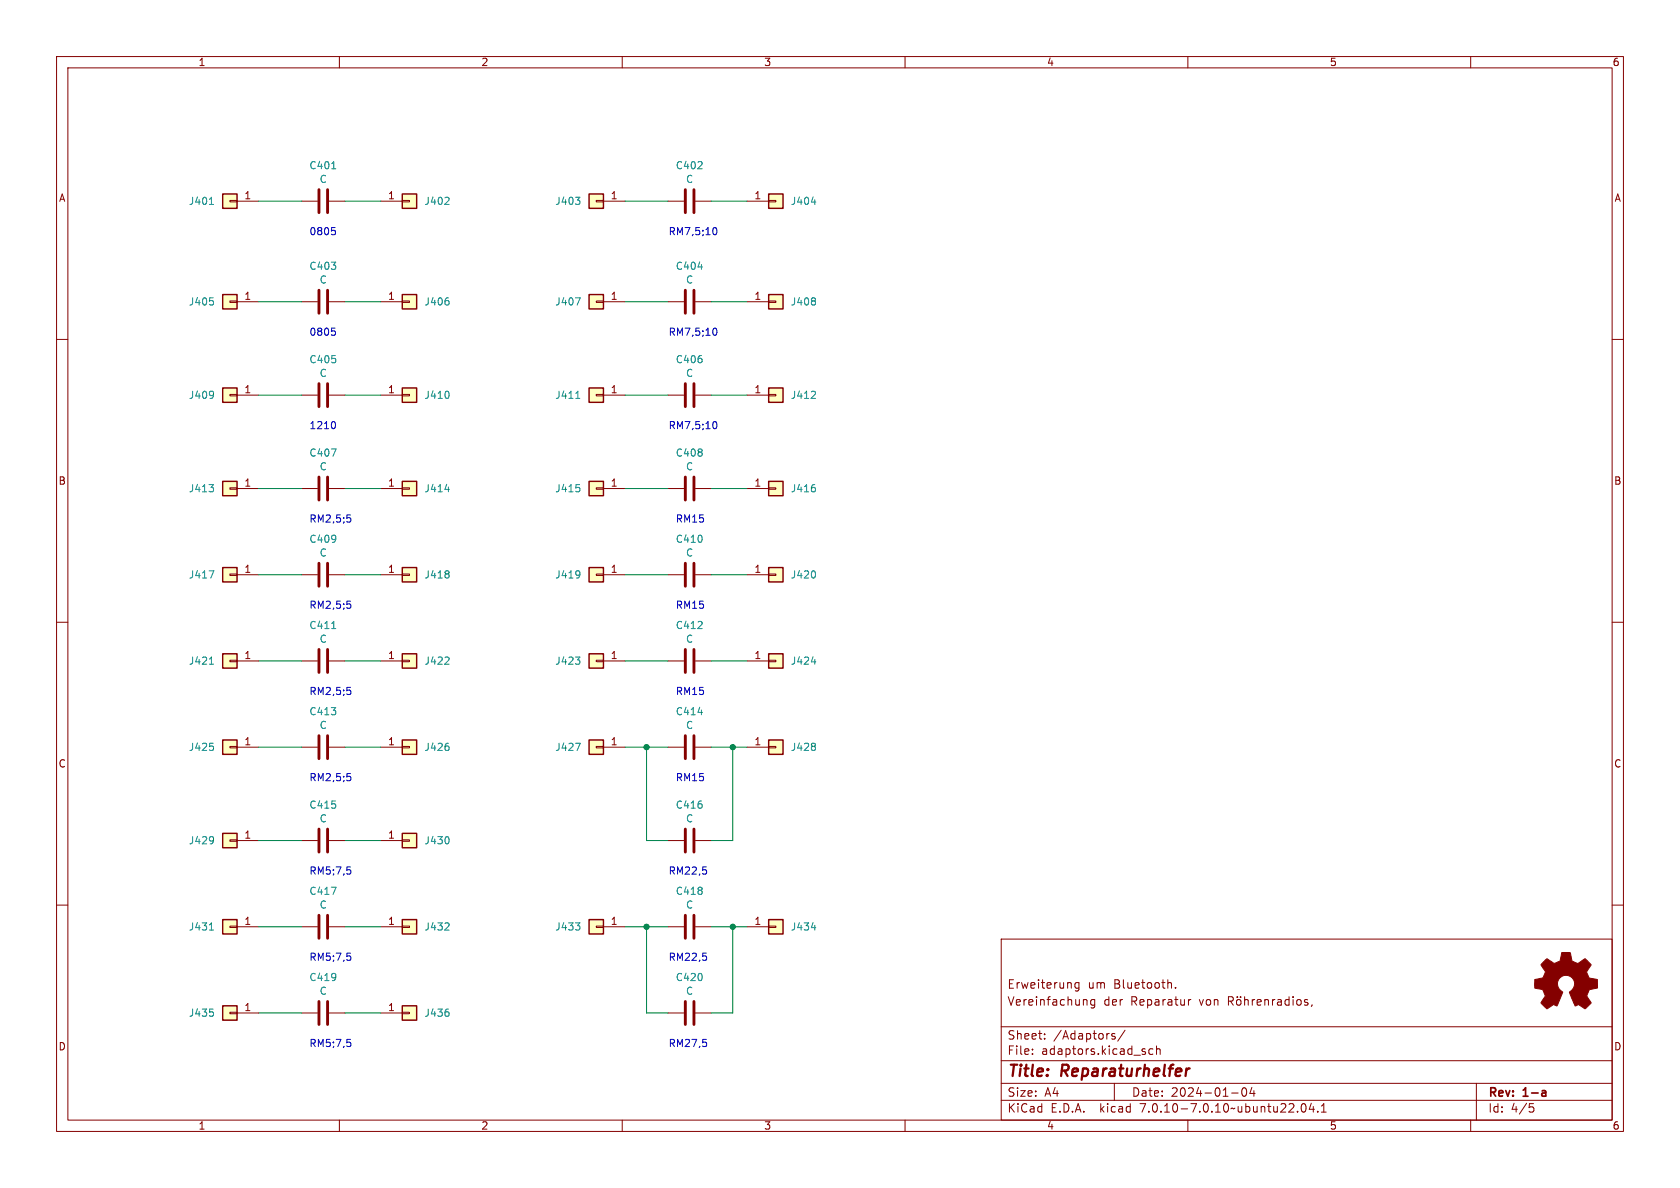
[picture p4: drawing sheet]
<svg xmlns="http://www.w3.org/2000/svg" width="297mm" height="210mm" viewBox="0 0 297 210" stroke-linecap="round" stroke-linejoin="round" font-family="sans-serif">
<g fill="none" stroke="#840000" stroke-width=".18">
<path d="M10 10h277v190h-277zM12 12h273v186h-273zM60 10v2M110 10v2M160 10v2M210 10v2M260 10v2M40.6 35.4h1.3v.3h-1.3zM41.9 35.6h3.8M53.3 35.6h2.8M58.2 35.6h2.8M67.3 35.6h3.8"/>
<path d="M71.1 35.4h1.3v.3h-1.3zM105.4 35.4h1.3v.3h-1.3zM106.7 35.6h3.8M118.1 35.6h2.8M122.9 35.6h2.8M132.1 35.6h3.8M135.9 35.4h1.3v.3h-1.3zM10 60h2M40.6 53.2h1.3v.3h-1.3zM41.9 53.3h3.8M53.3 53.3h2.8M58.2 53.3h2.8"/>
<path d="M67.3 53.3h3.8M71.1 53.2h1.3v.3h-1.3zM105.4 53.2h1.3v.3h-1.3zM106.7 53.3h3.8M118.1 53.3h2.8M122.9 53.3h2.8M132.1 53.3h3.8M135.9 53.2h1.3v.3h-1.3zM285 60h2M40.6 69.7h1.3v.3h-1.3zM41.9 69.9h3.8M53.3 69.9h2.8"/>
<path d="M58.2 69.9h2.8M67.3 69.9h3.8M71.1 69.7h1.3v.3h-1.3zM105.4 69.7h1.3v.3h-1.3zM106.7 69.9h3.8M118.1 69.9h2.8M122.9 69.9h2.8M132.1 69.9h3.8M135.9 69.7h1.3v.3h-1.3zM40.6 86.2h1.3v.3h-1.3zM41.9 86.4h3.8M53.3 86.4h2.8"/>
<path d="M58.2 86.4h2.8M67.3 86.4h3.8M71.1 86.2h1.3v.3h-1.3zM105.4 86.2h1.3v.3h-1.3zM106.7 86.4h3.8M118.1 86.4h2.8M122.9 86.4h2.8M132.1 86.4h3.8M135.9 86.2h1.3v.3h-1.3zM10 110h2M40.6 116.7h1.3v.3h-1.3zM40.6 101.5h1.3v.2h-1.3z"/>
<path d="M41.9 116.8h3.8M41.9 101.6h3.8M53.3 116.8h2.8M53.3 101.6h2.8M58.2 116.8h2.8M58.2 101.6h2.8M67.3 116.8h3.8M67.3 101.6h3.8M71.1 116.7h1.3v.3h-1.3zM71.1 101.5h1.3v.2h-1.3zM105.4 116.7h1.3v.3h-1.3zM105.4 101.5h1.3v.2h-1.3z"/>
<path d="M106.7 116.8h3.8M106.7 101.6h3.8M118.1 116.8h2.8M118.1 101.6h2.8M122.9 116.8h2.8M122.9 101.6h2.8M132.1 116.8h3.8M132.1 101.6h3.8M135.9 101.5h1.3v.2h-1.3zM135.9 116.7h1.3v.3h-1.3zM285 110h2M40.6 132h1.3v.2h-1.3z"/>
<path d="M41.9 132.1h3.8M53.3 132.1h2.8M58.2 132.1h2.8M67.3 132.1h3.8M71.1 132h1.3v.2h-1.3zM105.4 132h1.3v.2h-1.3zM106.7 132.1h3.8M118.1 132.1h2.8M122.9 132.1h2.8M132.1 132.1h3.8M135.9 132h1.3v.2h-1.3zM10 160h2"/>
<path d="M40.6 148.5h1.3v.2h-1.3zM41.9 148.6h3.8M53.3 148.6h2.8M58.2 148.6h2.8M67.3 148.6h3.8M71.1 148.5h1.3v.2h-1.3zM118.1 148.6h2.8M122.9 148.6h2.8M285 160h2M40.6 178.9h1.3v.3h-1.3zM40.6 163.7h1.3v.3h-1.3zM41.9 163.8h3.8"/>
<path d="M41.9 179.1h3.8M53.3 163.8h2.8M53.3 179.1h2.8M58.2 163.8h2.8M58.2 179.1h2.8M67.3 163.8h3.8M67.3 179.1h3.8M71.1 163.7h1.3v.3h-1.3zM71.1 178.9h1.3v.3h-1.3zM105.4 163.7h1.3v.3h-1.3zM106.7 163.8h3.8M118.1 163.8h2.8"/>
<path d="M118.1 179.1h2.8M122.9 163.8h2.8M122.9 179.1h2.8M132.1 163.8h3.8M135.9 163.7h1.3v.3h-1.3zM177 166h108v32h-108zM190.7 173.7v1.2l-.2 .3-.4-.1M190.7 173.8l-.4-.1-.3 .3v.4l.2 .2h.5M192 176.7l.2 .2v.8M193.5 176.7v1.2l-.3 .3-.3-.1M193.5 176.8l-.4-.1-.3 .3v.4l.2 .2h.5M206.9 173.7l.2 .2v.8"/>
<path d="M207.8 174.6v.1M210.1 176.7v1M210.5 176.7l-.3 .1-.1 .2M217.2 177l.7-.1 .1-.2v-.4l-.3-.1h-.5v1.5M217.5 177l.5 .7M218.7 176.8l.2-.1 .4 .1 .1 .6-.2 .2-.3 .1-.2-.1zM218.7 176.2v.1M219.3 176.2v.1M220 176.8l.2-.1 .4 .1 .1 .9M220 176.2v1.5M221.4 176.7v1M221.8 176.7l-.3 .1-.1 .2"/>
<path d="M222.2 177.2l.8-.1-.1-.3-.4-.1-.3 .2 .1 .7h.6M223.6 176.8l.2-.1 .4 .1v.9M223.6 176.7v1M225 176.7v1M225.4 176.7l-.3 .1-.1 .2M225.9 176.8h.6v.9M226.5 177.1h-.5a.29 .29 0 0 0-.2 .3 .29 .29 0 0 0 .2 .3l.5-.1M227.9 176.8l-.4-.1-.3 .3v.4l.1 .2h.6M227.9 176.2v1.5M228.6 176.2v.1M228.6 176.7v1M229.3 176.8l.2-.1 .5 .1v.6l-.1 .2-.4 .1-.2-.1z"/>
<path d="M231.2 176.8l-.4-.1-.2 .2 .1 .2 .5 .2v.3h-.6M232 177.6l-.2 .3M60 198v2M110 198v2M160 198v2M177 194.5h108M177 191.5h108M177 187.5h108M177 181.5h108M182.5 186.3v.1M182.5 185.5v.1M184.7 183.6v.1"/>
<path d="M184.7 182.8v.1M197 191.5v3M197.1 182.8l-.4-.1-.2 .2 .1 .2 .5 .2v.3h-.6M198.9 182.1l-1.3 2M203.8 185.5l-.4-.1-.3 .3v.4l.1 .2h.6M204.5 185.5l.2-.1 .3 .1 .1 .9M204.5 184.9v1.5M210 198v2M217.7 193.2h1.2M219.7 192.4l.2-.1a.81 .81 0 0 1 .6 .6 .81 .81 0 0 1-.3 .8l-.2 .1a.81 .81 0 0 1-.3-1.4zM221.3 192.2l-.3 1.1h.9M221.7 192.8v1"/>
<path d="M229.4 196.5v.1M230.2 195.2l.2-.1a.81 .81 0 0 1 .6 .6 .81 .81 0 0 1-.3 .8l-.2 .1a.81 .81 0 0 1-.3-1.4zM231.8 195l-.3 1.1h.9M232.2 195.6v1M233 196.5v.1M233.6 196.6h.9M233.6 195.5l.4-.4v1.5M260 198v2M261 191.5v6.5M270.4 195.1h.7M270.5 195.7h.4l.3 .3-.2 .5-.5 .1"/>
</g>
<path d="M273.1 192.8l.2 .2v.8M273.3 193.7l-.5 .1M273.3 193.1l-.5 .1" fill="none" stroke="#840000" stroke-width=".3"/>
<path d="M209.8 188.9l-.2 1.3M210.3 188.9l-.4 .1-.2 .3" fill="none" stroke="#840000" stroke-width=".4"/>
<g fill="#ffffc2" stroke="#ffffc2" stroke-width=".18">
<path d="M104.1 115.6h2.6v2.5h-2.6z"/>
<path d="M71.1 162.6h2.6v2.5h-2.6z"/>
<path d="M71.1 177.8h2.6v2.5h-2.6z"/>
<path d="M71.1 147.3h2.6v2.6h-2.6z"/>
<path d="M71.1 115.6h2.6v2.5h-2.6z"/>
<path d="M71.1 130.8h2.6v2.6h-2.6z"/>
<path d="M39.4 115.6h2.5v2.5h-2.5z"/>
<path d="M135.9 34.3h2.5v2.5h-2.5z"/>
<path d="M135.9 68.6h2.5v2.5h-2.5z"/>
<path d="M135.9 52.1h2.5v2.5h-2.5z"/>
<path d="M135.9 85.1h2.5v2.5h-2.5z"/>
<path d="M135.9 100.3h2.5v2.6h-2.5z"/>
<path d="M135.9 115.6h2.5v2.5h-2.5z"/>
<path d="M71.1 34.3h2.6v2.5h-2.6z"/>
<path d="M71.1 52.1h2.6v2.5h-2.6z"/>
<path d="M39.4 52.1h2.5v2.5h-2.5z"/>
<path d="M39.4 34.3h2.5v2.5h-2.5z"/>
<path d="M71.1 68.6h2.6v2.5h-2.6z"/>
<path d="M39.4 68.6h2.5v2.5h-2.5z"/>
<path d="M39.4 85.1h2.5v2.5h-2.5z"/>
<path d="M104.1 100.3h2.6v2.6h-2.6z"/>
<path d="M39.4 100.3h2.5v2.6h-2.5z"/>
<path d="M71.1 100.3h2.6v2.6h-2.6z"/>
<path d="M71.1 85.1h2.6v2.5h-2.6z"/>
<path d="M39.4 177.8h2.5v2.5h-2.5z"/>
<path d="M39.4 162.6h2.5v2.5h-2.5z"/>
<path d="M39.4 147.3h2.5v2.6h-2.5z"/>
<path d="M39.4 130.8h2.5v2.6h-2.5z"/>
<path d="M135.9 130.8h2.5v2.6h-2.5z"/>
<path d="M135.9 162.6h2.5v2.5h-2.5z"/>
<path d="M104.1 130.8h2.6v2.6h-2.6z"/>
<path d="M104.1 162.6h2.6v2.5h-2.6z"/>
<path d="M104.1 85.1h2.6v2.5h-2.6z"/>
<path d="M104.1 68.6h2.6v2.5h-2.6z"/>
<path d="M104.1 52.1h2.6v2.5h-2.6z"/>
<path d="M104.1 34.3h2.6v2.5h-2.6z"/>
</g>
<g fill="none" stroke="#840000" stroke-width=".25">
<path d="M39.4 34.3h2.5v2.5h-2.5zM71.1 34.3h2.6v2.5h-2.6zM104.1 34.3h2.6v2.5h-2.6zM135.9 34.3h2.5v2.5h-2.5zM39.4 52.1h2.5v2.5h-2.5zM71.1 52.1h2.6v2.5h-2.6zM104.1 52.1h2.6v2.5h-2.6zM135.9 52.1h2.5v2.5h-2.5zM39.4 68.6h2.5v2.5h-2.5zM71.1 68.6h2.6v2.5h-2.6zM104.1 68.6h2.6v2.5h-2.6zM135.9 68.6h2.5v2.5h-2.5z"/>
<path d="M39.4 85.1h2.5v2.5h-2.5zM71.1 85.1h2.6v2.5h-2.6zM104.1 85.1h2.6v2.5h-2.6zM135.9 85.1h2.5v2.5h-2.5zM39.4 115.6h2.5v2.5h-2.5zM39.4 100.3h2.5v2.6h-2.5zM71.1 115.6h2.6v2.5h-2.6zM71.1 100.3h2.6v2.6h-2.6zM104.1 115.6h2.6v2.5h-2.6zM104.1 100.3h2.6v2.6h-2.6zM135.9 100.3h2.5v2.6h-2.5zM135.9 115.6h2.5v2.5h-2.5z"/>
<path d="M39.4 130.8h2.5v2.6h-2.5zM71.1 130.8h2.6v2.6h-2.6zM104.1 130.8h2.6v2.6h-2.6zM135.9 130.8h2.5v2.6h-2.5zM39.4 147.3h2.5v2.6h-2.5zM71.1 147.3h2.6v2.6h-2.6zM39.4 177.8h2.5v2.5h-2.5zM39.4 162.6h2.5v2.5h-2.5zM71.1 162.6h2.6v2.5h-2.6zM71.1 177.8h2.6v2.5h-2.6zM104.1 162.6h2.6v2.5h-2.6zM135.9 162.6h2.5v2.5h-2.5z"/>
</g>
<g fill="none" stroke="#008484" stroke-width=".18">
<path d="M37 36.1h.7M58.6 29.8h.8M79.3 34.9l.1 .2-.1 .3-.7 .7h.8M101.7 34.9h.8l-.4 .5M102.4 35.4l.1 .2-.1 .5M143.4 35.7h.8M37.1 52.6h.6M37.6 53.2l.1 .2-.1 .5M79.3 53.2l.1 .2-.1 .5M101.7 52.6h.9l-.6 1.3M123.4 47.2h.8M144 52.7l.2 .2-.2 .2"/>
<path d="M144 53.3l.2 .1-.2 .5M37.6 69.2l.1 .1a1.07 1.07 0 0 1-.1 1M37.7 69.7l-.1 .2M58.6 79.4h.8l-.5 1.2M79.3 69.3l.1 .3-.1 .7M101.8 70.4h.7M144 69.2l.2 .2-.1 .3-.7 .7h.8M37 85.7h.7l-.4 .5M37.6 86.2l.1 .2-.1 .5M78.7 86.5h.8M101.9 85.7h.6M102.4 86.2l.1 .2-.1 .5"/>
<path d="M144 86.2l.2 .2-.2 .5M37 100.9h.8l-.5 1.3M37 117.4h.7M58.6 111.1h.8M79.3 101l.1 .2-.1 .2M79.3 101.5l.1 .2-.1 .4M79.3 116.2l.1 .2-.1 .3-.7 .7h.8M101.7 116.1h.8l-.4 .5M102.4 116.7l.1 .2-.1 .5M102.4 101h.1a1.07 1.07 0 0 1-.2 1.1M102.5 101.5l-.1 .1M143.4 117h.8"/>
<path d="M144 101l.2 .4-.2 .7M37.1 131.4h.6M37.6 131.9l.1 .2-.1 .5M79.3 131.9l.1 .2-.1 .5M101.7 131.4h.9l-.6 1.3M123.4 125.9h.8M144 131.5l.2 .1-.2 .3M144 132l.2 .2-.2 .4M37.6 148h.1a1.07 1.07 0 0 1-.1 1M37.7 148.4l-.1 .2M58.6 156.8h.8l-.5 1.3M79.3 148l.1 .4-.1 .6"/>
<path d="M37 164.4h.7M37.1 178.4h.6M37.6 178.9l.1 .2-.1 .5M79.3 163.2l.1 .2-.1 .3-.7 .7h.8M79.3 178.9l.1 .2-.1 .5M101.7 163.1h.8l-.4 .5M102.4 163.7l.1 .2-.1 .4M143.4 164h.8"/>
</g>
<g fill="none" stroke="#840000" stroke-width=".51">
<path d="M56.4 33.5v4.1M57.9 33.5v4.1M121.2 33.5v4.1M122.7 33.5v4.1M56.4 51.3v4.1M57.9 51.3v4.1M121.2 51.3v4.1M122.7 51.3v4.1M56.4 67.8v4.1M57.9 67.8v4.1M121.2 67.8v4.1M122.7 67.8v4.1"/>
<path d="M56.4 84.3v4.1M56.4 99.6v4M57.9 84.3v4.1M57.9 99.6v4M121.2 84.3v4.1M121.2 99.6v4M122.7 84.3v4.1M122.7 99.6v4M56.4 114.8v4.1M57.9 114.8v4.1M121.2 114.8v4.1M122.7 114.8v4.1"/>
<path d="M56.4 130v4.1M57.9 130v4.1M121.2 130v4.1M122.7 130v4.1M56.4 146.6v4M57.9 146.6v4M121.2 146.6v4M122.7 146.6v4M56.4 161.8v4.1M56.4 177v4.1M57.9 161.8v4.1M57.9 177v4.1"/>
<path d="M121.2 161.8v4.1M121.2 177v4.1M122.7 161.8v4.1M122.7 177v4.1"/>
</g>
<path d="M272.9 170l.6-.5 .9 .6a.62 .62 0 0 0 1 0l.2-.1a1.62 1.62 0 0 0 .4-1.4l.1-.2h1.5l.2 .8a.74 .74 0 0 0 .6 .9l.5 .2 1.3-.8 1.1 1-.4 .7a.75 .75 0 0 0-.2 1.2l.2 .5 1.5 .3v1.5l-1.4 .2-.1 .2a1.23 1.23 0 0 0-.3 1.2l.7 1-.1 .1-1 .9-.8-.5a.54 .54 0 0 0-.9 0l-1-2.3a2.33 2.33 0 0 0 .8-2 1.54 1.54 0 0 0-2.5-.7 1.54 1.54 0 0 0 .5 2.6l-1.1 2.4a.69 .69 0 0 0-1.1 .2l-.6 .3-1.1-1 .8-1.2-.2-.6a.71 .71 0 0 0-.9-.7l-.8-.2v-1.4l.5-.1a1.11 1.11 0 0 0 1.2-.7 .72 .72 0 0 0-.2-1.2l-.4-.7z" fill="#840000" stroke="#840000" stroke-width=".18"/>
<g fill="none" stroke="#0000c2" stroke-width=".18">
<path d="M58.6 40.2h.6M58.6 58h.6M59.1 40.7l.2 .3v.3l-.2 .2M59.1 58.5l.2 .2v.3l-.2 .3M126.3 40.2a.68 .68 0 0 1 .5 .7 .68 .68 0 0 1-.5 .6M126.3 58a.68 .68 0 0 1 .5 .6 .68 .68 0 0 1-.5 .7M59 74.5a.79 .79 0 0 1 0 1.3M126.3 74.5a.68 .68 0 0 1 .5 .7 .68 .68 0 0 1-.5 .6M61.4 91h.6M61.8 91.5l.2 .3v.3l-.2 .2M61.4 106.3h.6M61.8 106.8l.2 .2v.3l-.2 .2"/>
<path d="M61.4 136.7h.6M61.4 121.5h.6M61.8 122l.2 .2v.3l-.2 .3M61.8 137.2l.2 .3v.3l-.2 .2M61.4 153.3h.6M61.8 153.7l.2 .3v.3l-.2 .2M124.3 153.3h.6M124.8 153.8l.1 .2-.1 .5M61.4 168.5h.6M61.8 169l.2 .2v.3l-.2 .3M124.3 168.5h.6M124.8 169l.1 .2-.1 .5"/>
<path d="M61.4 183.7h.6M61.8 184.2l.2 .3v.3l-.2 .2M124.3 183.7h.6M124.8 184.3l.1 .2-.1 .4"/>
</g>
<g fill="none" stroke="#008400" stroke-width=".18">
<path d="M45.7 35.6h7.6M61 35.6h6.3M110.5 35.6h7.6M125.7 35.6h6.4M45.7 53.3h7.6M61 53.3h6.3M110.5 53.3h7.6M125.7 53.3h6.4M45.7 69.9h7.6M61 69.9h6.3M110.5 69.9h7.6M125.7 69.9h6.4"/>
<path d="M45.7 86.4h7.6M61 86.4h6.3M110.5 86.4h7.6M125.7 86.4h6.4M45.7 101.6h7.6M45.7 116.8h7.6M61 101.6h6.3M61 116.8h6.3M110.5 101.6h7.6M110.5 116.8h7.6M125.7 101.6h6.4M125.7 116.8h6.4"/>
<path d="M45.7 132.1h7.6M61 132.1h6.3M110.5 132.1h7.6M114.3 132.1v16.5h3.8M125.7 132.1h6.4M129.5 132.1v16.5h-3.8M45.7 148.6h7.6M61 148.6h6.3M45.7 163.8h7.6M45.7 179.1h7.6M61 163.8h6.3M61 179.1h6.3"/>
<path d="M110.5 163.8h7.6M114.3 163.8v15.3h3.8M125.7 163.8h6.4M129.5 163.8v15.3h-3.8"/>
</g>
<g fill="#008400" stroke="#008400" stroke-width=".18">
<circle cx="114.3" cy="163.8" r=".46"/>
<circle cx="129.5" cy="163.8" r=".46"/>
<circle cx="129.5" cy="132.1" r=".46"/>
<circle cx="114.3" cy="132.1" r=".46"/>
</g>
<g font-size="2.8" fill="#840000">
<text x="178" y="190.9">Title:</text>
<text x="187.7" y="190.9">Reparaturhelfer</text>
</g>
<g font-size="2.1" fill="#840000">
<text x="178" y="178">Vereinfachung</text>
<text x="178" y="175">Erweiterung</text>
<text x="192.3" y="175">um</text>
<text x="195.1" y="178">der</text>
<text x="197" y="175">Bluetooth.</text>
<text x="200" y="178">Reparatur</text>
<text x="212.2" y="178">von</text>
<text x="178" y="184">Sheet:</text>
<text x="186.2" y="184">/Adaptors/</text>
<text x="178" y="186.7">File:</text>
<text x="184.1" y="186.7">adaptors.kicad_sch</text>
<text x="178" y="196.9">KiCad</text>
<text x="178" y="194.1">Size:</text>
<text x="184.7" y="194.1">A4</text>
<text x="185.7" y="196.9">E.D.A.</text>
<text x="194.6" y="196.9">kicad</text>
<text x="200" y="194.1">Date:</text>
<text x="201.8" y="196.9">7.0.10-7.0.10~ubuntu22.04.1</text>
<text x="207" y="194.1">2024-01-04</text>
<text x="263" y="194.3">Rev:</text>
<text x="263" y="196.9">Id:</text>
<text x="267.1" y="196.9">4/5</text>
<text x="269.4" y="194.3">1-a</text>
</g>
<g font-size="1.8" fill="#840000">
<text x="35" y="11.9">1</text>
<text x="85" y="11.9">2</text>
<text x="135" y="11.9">3</text>
<text x="185" y="11.9">4</text>
<text x="235" y="11.9">5</text>
<text x="285" y="11.9">6</text>
<text x="10.3" y="35.9">A</text>
<text x="43.1" y="35.3">1</text>
<text x="68.5" y="35.3">1</text>
<text x="107.9" y="35.3">1</text>
<text x="133.3" y="35.3">1</text>
<text x="285.3" y="35.9">A</text>
<text x="43.1" y="53.1">1</text>
<text x="68.5" y="53.1">1</text>
<text x="107.9" y="53.1">1</text>
<text x="133.3" y="53.1">1</text>
<text x="43.1" y="69.6">1</text>
<text x="68.5" y="69.6">1</text>
<text x="107.9" y="69.6">1</text>
<text x="133.3" y="69.6">1</text>
<text x="10.3" y="85.9">B</text>
<text x="43.1" y="86.1">1</text>
<text x="68.5" y="86.1">1</text>
<text x="107.9" y="86.1">1</text>
<text x="133.3" y="86.1">1</text>
<text x="285.3" y="85.9">B</text>
<text x="43.1" y="101.3">1</text>
<text x="68.5" y="101.3">1</text>
<text x="107.9" y="101.3">1</text>
<text x="133.3" y="101.3">1</text>
<text x="43.1" y="116.6">1</text>
<text x="68.5" y="116.6">1</text>
<text x="107.9" y="116.6">1</text>
<text x="133.3" y="116.6">1</text>
<text x="43.1" y="131.8">1</text>
<text x="68.5" y="131.8">1</text>
<text x="107.9" y="131.8">1</text>
<text x="133.3" y="131.8">1</text>
<text x="10.3" y="135.9">C</text>
<text x="285.3" y="135.9">C</text>
<text x="43.1" y="148.3">1</text>
<text x="68.5" y="148.3">1</text>
<text x="43.1" y="163.6">1</text>
<text x="68.5" y="163.6">1</text>
<text x="107.9" y="163.6">1</text>
<text x="133.3" y="163.6">1</text>
<text x="43.1" y="178.8">1</text>
<text x="68.5" y="178.8">1</text>
<text x="10.3" y="185.9">D</text>
<text x="285.3" y="185.9">D</text>
<text x="35" y="199.9">1</text>
<text x="85" y="199.9">2</text>
<text x="135" y="199.9">3</text>
<text x="185" y="199.9">4</text>
<text x="235" y="199.9">5</text>
<text x="285" y="199.9">6</text>
</g>
<g font-size="1.8" fill="#008484">
<text x="54.6" y="30.1">C401</text>
<text x="56.4" y="32.5">C</text>
<text x="119.4" y="30.1">C402</text>
<text x="121.2" y="32.5">C</text>
<text x="33.3" y="36.4">J401</text>
<text x="74.9" y="36.4">J402</text>
<text x="98.1" y="36.4">J403</text>
<text x="139.7" y="36.4">J404</text>
<text x="54.6" y="47.9">C403</text>
<text x="119.4" y="47.9">C404</text>
<text x="56.4" y="50.3">C</text>
<text x="121.2" y="50.3">C</text>
<text x="33.3" y="54.2">J405</text>
<text x="74.9" y="54.2">J406</text>
<text x="98.1" y="54.2">J407</text>
<text x="139.7" y="54.2">J408</text>
<text x="54.6" y="64.4">C405</text>
<text x="119.4" y="64.4">C406</text>
<text x="33.3" y="70.7">J409</text>
<text x="56.4" y="66.8">C</text>
<text x="74.9" y="70.7">J410</text>
<text x="98.1" y="70.7">J411</text>
<text x="121.2" y="66.8">C</text>
<text x="139.7" y="70.7">J412</text>
<text x="54.6" y="80.9">C407</text>
<text x="56.4" y="83.3">C</text>
<text x="119.4" y="80.9">C408</text>
<text x="121.2" y="83.3">C</text>
<text x="33.3" y="87.2">J413</text>
<text x="74.9" y="87.2">J414</text>
<text x="98.1" y="87.2">J415</text>
<text x="139.7" y="87.2">J416</text>
<text x="54.6" y="96.2">C409</text>
<text x="56.4" y="98.6">C</text>
<text x="119.4" y="96.2">C410</text>
<text x="121.2" y="98.6">C</text>
<text x="33.3" y="102.5">J417</text>
<text x="74.9" y="102.5">J418</text>
<text x="98.1" y="102.5">J419</text>
<text x="139.7" y="102.5">J420</text>
<text x="54.6" y="111.4">C411</text>
<text x="56.4" y="113.8">C</text>
<text x="119.4" y="111.4">C412</text>
<text x="121.2" y="113.8">C</text>
<text x="33.3" y="117.7">J421</text>
<text x="74.9" y="117.7">J422</text>
<text x="98.1" y="117.7">J423</text>
<text x="139.7" y="117.7">J424</text>
<text x="54.6" y="126.6">C413</text>
<text x="56.4" y="129.1">C</text>
<text x="119.4" y="126.6">C414</text>
<text x="121.2" y="129.1">C</text>
<text x="33.3" y="132.9">J425</text>
<text x="74.9" y="132.9">J426</text>
<text x="98.1" y="132.9">J427</text>
<text x="139.7" y="132.9">J428</text>
<text x="54.6" y="143.2">C415</text>
<text x="119.4" y="143.2">C416</text>
<text x="33.3" y="149.5">J429</text>
<text x="56.4" y="145.6">C</text>
<text x="74.9" y="149.5">J430</text>
<text x="121.2" y="145.6">C</text>
<text x="54.6" y="158.4">C417</text>
<text x="56.4" y="160.8">C</text>
<text x="119.4" y="158.4">C418</text>
<text x="121.2" y="160.8">C</text>
<text x="33.3" y="164.7">J431</text>
<text x="74.9" y="164.7">J432</text>
<text x="98.1" y="164.7">J433</text>
<text x="139.7" y="164.7">J434</text>
<text x="54.6" y="173.6">C419</text>
<text x="119.4" y="173.6">C420</text>
<text x="33.3" y="179.9">J435</text>
<text x="56.4" y="176.1">C</text>
<text x="74.9" y="179.9">J436</text>
<text x="121.2" y="176.1">C</text>
</g>
<g font-size="1.8" fill="#0000c2">
<text x="54.6" y="41.7">0805</text>
<text x="118.1" y="41.7">RM7,5;10</text>
<text x="54.6" y="59.4">0805</text>
<text x="118.1" y="59.4">RM7,5;10</text>
<text x="54.6" y="76">1210</text>
<text x="118.1" y="76">RM7,5;10</text>
<text x="54.6" y="92.5">RM2,5;5</text>
<text x="119.4" y="92.5">RM15</text>
<text x="54.6" y="107.7">RM2,5;5</text>
<text x="119.4" y="107.7">RM15</text>
<text x="54.6" y="122.9">RM2,5;5</text>
<text x="119.4" y="122.9">RM15</text>
<text x="54.6" y="138.2">RM2,5;5</text>
<text x="119.4" y="138.2">RM15</text>
<text x="54.6" y="154.7">RM5;7,5</text>
<text x="118.1" y="154.7">RM22,5</text>
<text x="54.6" y="169.9">RM5;7,5</text>
<text x="118.1" y="169.9">RM22,5</text>
<text x="54.6" y="185.2">RM5;7,5</text>
<text x="118.1" y="185.2">RM27,5</text>
</g>
</svg>
